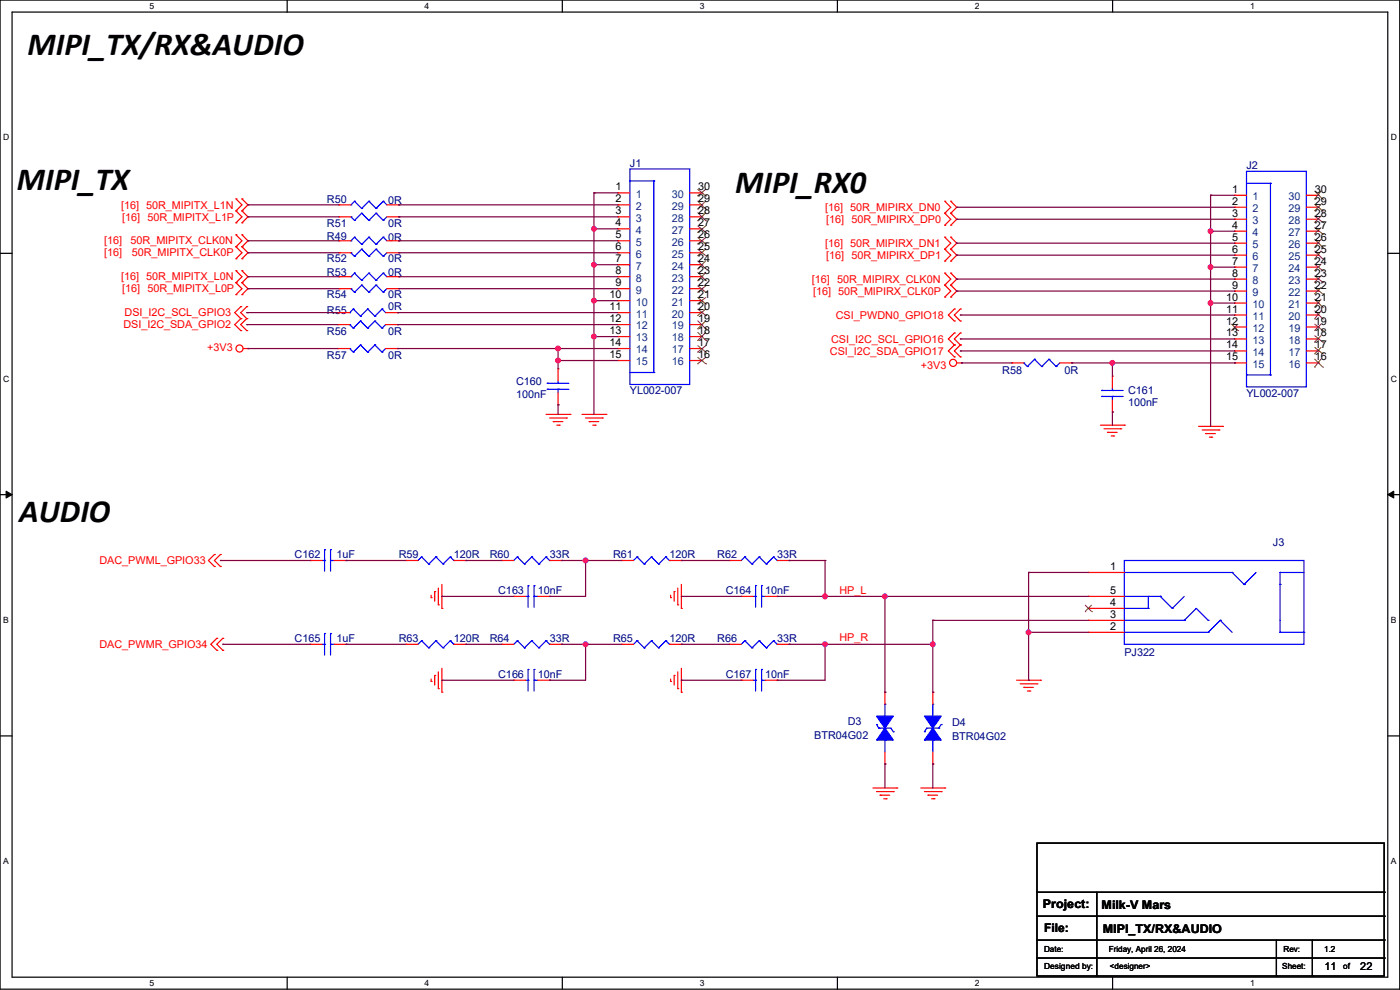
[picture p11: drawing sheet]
<svg xmlns="http://www.w3.org/2000/svg" width="297mm" height="210mm" viewBox="0 0 297 210" stroke-linecap="round" stroke-linejoin="round" font-family="sans-serif">
<path d="M0 0h296.9v209.8h-296.9zM2.6 2.6h291.8v204.7h-291.8z" fill="none" stroke="#000" stroke-width=".25"/>
<g fill="#fff">
<path d="M31.7 .3h1v2h-1z"/>
<path d="M31.7 207.5h1v2.1h-1z"/>
</g>
<path d="M60.9 0v2.6M60.9 207.3v2.5" fill="none" stroke="#000" stroke-width=".25"/>
<g fill="#fff">
<path d="M90.1 .3h1v2h-1z"/>
<path d="M90.1 207.5h1v2.1h-1z"/>
</g>
<path d="M119.3 0v2.6M119.3 207.3v2.5" fill="none" stroke="#000" stroke-width=".25"/>
<g fill="#fff">
<path d="M148.5 .3h1v2h-1z"/>
<path d="M148.5 207.5h1v2.1h-1z"/>
</g>
<path d="M177.7 0v2.6M177.7 207.3v2.5" fill="none" stroke="#000" stroke-width=".25"/>
<g fill="#fff">
<path d="M206.8 .3h1v2h-1z"/>
<path d="M206.8 207.5h1v2.1h-1z"/>
</g>
<path d="M236 0v2.6M236 207.3v2.5" fill="none" stroke="#000" stroke-width=".25"/>
<g fill="#fff">
<path d="M265.2 .3h1v2h-1z"/>
<path d="M265.2 207.5h1v2.1h-1z"/>
<path d="M.7 28.2h1.2v2h-1.2z"/>
<path d="M295 28.2h1.3v2h-1.3z"/>
<path d="M.7 79.3h1.2v2.1h-1.2z"/>
<path d="M295 79.3h1.3v2.1h-1.3z"/>
</g>
<path d="M0 53.7h2.6M294.4 53.7h2.5" fill="none" stroke="#000" stroke-width=".25"/>
<g fill="#fff">
<path d="M.7 130.5h1.2v2h-1.2z"/>
<path d="M295 130.5h1.2v2h-1.2z"/>
</g>
<path d="M0 104.9h2.6M294.4 104.9h2.5" fill="none" stroke="#000" stroke-width=".25"/>
<path d="M1.3 104.2l1.3 .7-1.3 .7zM294.4 104.9l1.3-.7v1.4z" fill="#000" stroke="#000" stroke-width=".21"/>
<g fill="#fff">
<path d="M.7 181.7h1.2v2h-1.2z"/>
<path d="M295 181.7h1.2v2h-1.2z"/>
</g>
<g fill="none" stroke="#000" stroke-width=".25">
<path d="M0 156.1h2.6M294.4 156.1h2.5M220 178.8h73.6v28.2h-73.6zM220 189.3h73.6M220 194.3h73.6M220 199.4h73.6M232.7 189.3v17.7M270.8 199.4v7.6M278.4 199.4v7.6M293.6 189.3h.1M293.6 194.3h.1M293.6 199.4h.1"/>
<path d="M220 203.2h73.6M232.7 207h.1M270.8 207h.1M278.4 207h.1M293.6 203.2h.1"/>
</g>
<g fill="none" stroke="#f00" stroke-width=".25">
<path d="M50.1 60h.1M50.1 57.4h.1M50.1 44.7h.1M50.1 42.2h.1M50.1 47.3h.1M50.1 52.3h.1M50.1 49.8h.1M50.1 54.9h.1M50.1 57.4l1.2 1.3-1.2 1.3M50.1 60l1.2 1.2-1.2 1.3M50.1 42.2l1.2 1.3-1.2 1.2M50.1 44.7l1.2 1.3-1.2 1.3"/>
<path d="M50.1 49.8l1.2 1.3-1.2 1.2M50.1 52.3l1.2 1.3-1.2 1.3M51.3 57.4h.1M51.3 60h.1M51.3 42.2h.1M51.3 44.7h.1M51.3 47.3h.1M51.3 49.8h.1M51.3 52.3h.1M51.3 54.9h.1M51.3 57.4l1.3 1.3-1.3 1.3M51.3 60l1.3 1.2-1.3 1.3"/>
<path d="M51.3 42.2l1.3 1.3-1.3 1.2M51.3 44.7l1.3 1.3-1.3 1.3M51.3 49.8l1.3 1.3-1.3 1.2M51.3 52.3l1.3 1.3-1.3 1.3M71.9 58.7h.1M71.9 43.5h.1M71.9 46h.1M71.9 53.6h.1M71.9 51.1h.1M71.9 58.7h2.5M71.9 43.5h2.5M71.9 46h2.5"/>
<path d="M71.9 53.6h2.5M71.9 51.1h2.5M82.1 58.7h2.5M82.1 43.5h2.5M82.1 46h2.5M82.1 53.6h2.5M82.1 51.1h2.5M84.6 58.7h.1M84.6 43.5h.1M84.6 46h.1M84.6 53.6h.1M84.6 51.1h.1"/>
<path d="M131.1 40.9h.1M131.1 43.5h.1M131.1 46h.1M131.1 48.5h.1M131.1 51.1h.1M131.1 53.6h.1M131.1 56.2h.1M131.1 58.7h.1M131.1 58.7h2.5M131.1 43.5h2.5M131.1 46h2.5M131.1 53.6h2.5"/>
<path d="M131.1 40.9h2.5M131.1 48.5h2.5M131.1 51.1h2.5M131.1 56.2h2.5M146.3 58.7h2.6M146.3 43.5h2.6M146.3 46h2.6M146.3 53.6h2.6M146.3 40.9h2.6M146.3 48.5h2.6M146.3 51.1h2.6M146.3 56.2h2.6"/>
<path d="M148.9 40.9h.1M148.9 43.5h.1M148.9 46h.1M148.9 48.5h.1M148.9 51.1h.1M148.9 53.6h.1M148.9 56.2h.1M148.9 58.7h.1M200.4 45.2h.1M200.4 42.7h.1M200.4 52.9h.1M200.4 50.3h.1"/>
<path d="M200.4 57.9h.1M200.4 47.8h.1M200.4 55.4h.1M200.4 42.7l1.3 1.3-1.3 1.2M200.4 50.3l1.3 1.3-1.3 1.3M200.4 57.9l1.3 1.3-1.3 1.3M200.4 45.2l1.3 1.3-1.3 1.3M200.4 52.9l1.3 1.2-1.3 1.3M201.7 42.7h.1M201.7 45.2h.1M201.7 50.3h.1M201.7 52.9h.1"/>
<path d="M201.7 57.9h.1M201.7 47.8h.1M201.7 55.4h.1M201.7 42.7l1.3 1.3-1.3 1.2M201.7 50.3l1.3 1.3-1.3 1.3M201.7 57.9l1.3 1.3-1.3 1.3M201.7 45.2l1.3 1.3-1.3 1.3M201.7 52.9l1.3 1.2-1.3 1.3M261.9 41.4h.1M261.9 44h.1M261.9 46.5h.1M261.9 49h.1"/>
<path d="M261.9 51.6h.1M261.9 54.1h.1M261.9 56.7h.1M261.9 59.2h.1M261.9 41.4h2.5M261.9 44h2.5M261.9 46.5h2.5M261.9 49h2.5M261.9 51.6h2.5M261.9 54.1h2.5M261.9 56.7h2.5M261.9 59.2h2.5"/>
<path d="M277.1 41.4h2.6M277.1 44h2.6M277.1 46.5h2.6M277.1 49h2.6M277.1 51.6h2.6M277.1 54.1h2.6M277.1 56.7h2.6M277.1 59.2h2.6M279.7 41.4h.1M279.7 44h.1M279.7 46.5h.1M279.7 49h.1"/>
<path d="M279.7 51.6h.1M279.7 54.1h.1M279.7 56.7h.1M279.7 59.2h.1M50.1 62.5h.1M51.1 67.6h.1M51.1 70.1h.1M51.1 65h.1M51.1 67.6l-1.3 1.3 1.3 1.2M51.1 65l-1.3 1.3 1.3 1.3M51.3 62.5h.1M51.6 73.9h1"/>
<path d="M52.3 67.6h.1M52.3 70.1h.1M52.3 65h.1M52.3 67.6l-1.2 1.3 1.2 1.2M52.3 65l-1.2 1.3 1.2 1.3M52.6 73.9h.1M71.6 68.9h.1M71.6 73.9h.1M71.6 66.3h.1M71.6 73.9h2.6M71.6 68.9h2.6M71.6 66.3h2.6"/>
<path d="M71.9 61.2h.1M71.9 61.2h2.5M81.8 73.9h2.5M81.8 68.9h2.5M81.8 66.3h2.5M82.1 61.2h2.5M84.3 68.9h.1M84.3 73.9h.1M84.3 66.3h.1M84.6 61.2h.1M118.4 78.3h.1M118.4 78.3v2.5"/>
<path d="M131.1 61.2h.1M131.1 63.8h.1M131.1 66.3h.1M131.1 68.9h.1M131.1 71.4h.1M131.1 73.9h.1M131.1 76.5h.1M131.1 73.9h2.5M131.1 61.2h2.5M131.1 68.9h2.5M131.1 63.8h2.5M131.1 66.3h2.5"/>
<path d="M131.1 71.4h2.5M131.1 76.5h2.5M146.3 73.9h2.6M146.3 61.2h2.6M146.3 68.9h2.6M146.3 63.8h2.6M146.3 66.3h2.6M146.3 71.4h2.6M146.3 76.5h2.6M148.9 61.2h.1M148.9 63.8h.1M148.9 66.3h.1"/>
<path d="M148.9 68.9h.1M148.9 71.4h.1M148.9 73.9h.1M148.9 76.5h.1M200.4 60.5h.1M200.4 63h.1M200.4 60.5l1.3 1.2-1.3 1.3M201.7 60.5h.1M201.7 63h.1M201.7 60.5l1.3 1.2-1.3 1.3M202.5 70.6h.1M202.5 73.2h.1"/>
<path d="M202.5 75.7h.1M202.5 65.6h.1M202.5 68.1h.1M202.5 70.6l-1.3 1.3 1.3 1.3M202.5 73.2l-1.3 1.2 1.3 1.3M202.5 65.6l-1.3 1.2 1.3 1.3M203 77h1M203.7 70.6h.1M203.7 73.2h.1M203.7 75.7h.1M203.7 65.6h.1M203.7 68.1h.1"/>
<path d="M203.7 70.6l-1.2 1.3 1.2 1.3M203.7 73.2l-1.2 1.2 1.2 1.3M203.7 65.6l-1.2 1.2 1.2 1.3M204 77h.1M214.7 77h.1M214.7 77h2.5M224.8 77h2.6M227.4 77h.1M236 79.8h.1M236 79.8v2.5M261.9 61.7h.1M261.9 64.3h.1"/>
<path d="M261.9 66.8h.1M261.9 69.4h.1M261.9 71.9h.1M261.9 74.4h.1M261.9 77h.1M261.9 77h2.5M261.9 61.7h2.5M261.9 64.3h2.5M261.9 66.8h2.5M261.9 69.4h2.5M261.9 71.9h2.5M261.9 74.4h2.5"/>
<path d="M277.1 77h2.6M277.1 61.7h2.6M277.1 64.3h2.6M277.1 66.8h2.6M277.1 69.4h2.6M277.1 71.9h2.6M277.1 74.4h2.6M279.7 61.7h.1M279.7 64.3h.1M279.7 66.8h.1M279.7 69.4h.1M279.7 71.9h.1"/>
<path d="M279.7 74.4h.1M279.7 77h.1M115.8 87.9h5.1M116.6 88.7h3.6M117.4 89.4h.1M117.4 89.4h2M118.1 90.2h.5M118.4 85.9h.1M118.4 83.3v2.6M118.6 90.2h.1M120.2 88.7h.1M120.9 87.9h.1"/>
<path d="M123.5 87.9h5M124.2 88.7h3.6M125 89.4h.1M125 89.4h2M125.8 90.2h.5M126.3 90.2h.1M127.8 88.7h.1M128.5 87.9h.1M233.4 90.2h5.1M234.2 91h3.6M235 91.7h.1M235 91.7h2"/>
<path d="M235.7 92.5h.5M236 87.4h.1M236 84.9v2.5M236.2 92.5h.1M237.8 91h.1M238.5 90.2h.1M254.3 90.4h5.1M255 91.2h3.6M255.8 92h.1M255.8 92h2M256.6 92.7h.5M257.1 92.7h.1"/>
<path d="M258.6 91.2h.1M259.4 90.4h.1M45.5 117.6h.1M45.5 117.6l-1.3 1.3 1.3 1.3M46.8 117.6h.1M46.8 117.6l-1.3 1.3 1.3 1.3M65.8 118.9h.1M65.8 118.9h2.5M70.9 118.9h2.5M73.4 118.9h.1M86.1 118.9h.1M86.1 118.9h2.6"/>
<path d="M96.3 118.9h2.5M98.8 118.9h.1M106.4 118.9h.1M106.4 118.9h2.6M116.6 118.9h2.5M119.1 118.9h.1M131.8 118.9h.1M131.8 118.9h2.6M142 118.9h2.5M144.5 118.9h.1M154.7 118.9h.1M154.7 118.9h2.5"/>
<path d="M164.9 118.9h2.5M167.4 118.9h.1M45.5 120.2h.1M46 135.4h.1M46 137.9h.1M46 135.4l-1.3 1.3 1.3 1.2M46.8 120.2h.1M47.3 135.4h.1M47.3 137.9h.1M47.3 135.4l-1.3 1.3 1.3 1.2M65.8 136.7h.1M65.8 136.7h2.5"/>
<path d="M70.9 136.7h2.5M73.4 136.7h.1M86.1 136.7h.1M86.1 136.7h2.6M91.5 126.8h.1M91.5 126.3v.5M92.2 125.5h.1M92.2 125.5v2M93 128.3h.1M93 124.7v3.6M93.7 129.1h.1M93.7 124v5.1"/>
<path d="M96.3 136.7h2.5M98.8 136.7h.1M106.4 136.7h.1M106.4 136.7h2.6M109 126.5h.1M109 126.5h2.5M114.1 126.5h2.5M116.6 126.5h.1M116.6 136.7h2.5M119.1 136.7h.1M131.8 136.7h.1M131.8 136.7h2.6"/>
<path d="M142 136.7h2.5M142.3 126.8h.1M142.3 126.3v.5M143 125.5h.1M143 125.5v2M143.8 128.3h.1M143.8 124.7v3.6M144.5 129.1h.1M144.5 136.7h.1M144.5 124v5.1M154.7 136.7h.1M154.7 136.7h2.5"/>
<path d="M157.2 126.5h.1M157.2 126.5h2.6M162.3 126.5h2.6M164.9 126.5h.1M164.9 136.7h2.5M167.4 136.7h.1M230.9 121.4h.1M230.9 126.5h.1M230.9 129.1h.1M230.9 131.6h.1M230.9 134.1h.1M230.9 126.5h7.6"/>
<path d="M230.9 121.4h7.6M230.9 129.1h7.6M230.9 131.6h7.6M230.9 134.1h7.6M91.5 144.5h.1M91.5 144v.5M92.2 143.3h.1M92.2 143.3v2M93 146.1h.1M93 142.5v3.6M93.7 146.8h.1M93.7 141.8v5"/>
<path d="M109 144.3h.1M109 144.3h2.5M114.1 144.3h2.5M116.6 144.3h.1M142.3 144.5h.1M142.3 144v.5M143 143.3h.1M143 143.3v2M143.8 146.1h.1M143.8 142.5v3.6M144.5 146.8h.1M144.5 141.8v5"/>
<path d="M157.2 144.3h.1M157.2 144.3h2.6M162.3 144.3h2.6M164.9 144.3h.1M187.7 146.8h.1M187.7 146.8v2.6M187.7 159.5v2.6M197.9 146.8h.1M197.9 146.8v2.6M197.9 159.5v2.6M215.7 144.3h5M216.4 145.1h3.6"/>
<path d="M217.2 145.8h.1M217.2 145.8h2M218 146.6h.5M218.5 146.6h.1M220 145.1h.1M220.7 144.3h.1M185.2 167.2h5.1M185.9 167.9h3.6M186.7 168.7h.1M186.7 168.7h2M187.5 169.4h.5M187.7 162.1h.1"/>
<path d="M188 169.4h.1M189.5 167.9h.1M190.3 167.2h.1M195.3 167.2h5.1M196.1 167.9h3.6M196.9 168.7h.1M196.9 168.7h2M197.6 169.4h.5M197.9 162.1h.1M198.1 169.4h.1M199.7 167.9h.1M200.4 167.2h.1"/>
<circle cx="50.8" cy="73.9" r=".75"/>
<circle cx="202.2" cy="77" r=".75"/>
</g>
<g fill="none" stroke="#00f" stroke-width=".25">
<path d="M133.6 35.8h12.7v45.8h-12.7zM133.6 38.4h5.1M138.7 38.4h.1M138.7 38.4v40.6M264.4 36.3h12.7v45.8h-12.7zM264.4 38.9h5.1M269.5 38.9h.1M269.5 38.9v40.6M74.4 58.7h.1M74.4 43.5h.1M74.4 46h.1M74.4 53.6h.1"/>
<path d="M74.4 51.1h.1M74.4 46l.8 .8M74.4 53.6l.8 .8M75.2 57.9h.1M75.2 42.7h.1M75.2 46.8h.1M75.2 54.4h.1M75.2 50.3h.1M75.2 50.3l1.5 1.5M75.2 57.9l1.5 1.6M75.2 57.9l-.8 .8M75.2 42.7l1.5 1.5"/>
<path d="M75.2 42.7l-.8 .8M75.2 50.3l-.8 .8M76.7 59.5h.1M76.7 44.2h.1M76.7 45.2h.1M76.7 52.9h.1M76.7 51.8h.1M76.7 45.2l1.6 1.6M76.7 45.2l-1.5 1.6M76.7 52.9l1.6 1.5M76.7 52.9l-1.5 1.5M78.3 57.9h.1"/>
<path d="M78.3 42.7h.1M78.3 46.8h.1M78.3 54.4h.1M78.3 50.3h.1M78.3 50.3l1.5 1.5M78.3 57.9l1.5 1.6M78.3 57.9l-1.6 1.6M78.3 42.7l1.5 1.5M78.3 42.7l-1.6 1.5M78.3 50.3l-1.6 1.5M79.8 59.5h.1M79.8 44.2h.1"/>
<path d="M79.8 45.2h.1M79.8 52.9h.1M79.8 51.8h.1M79.8 45.2l1.5 1.6M79.8 45.2l-1.5 1.6M79.8 52.9l1.5 1.5M79.8 52.9l-1.5 1.5M81.3 57.9h.1M81.3 42.7h.1M81.3 46.8h.1M81.3 54.4h.1M81.3 50.3h.1"/>
<path d="M81.3 57.9l.8 .8M81.3 57.9l-1.5 1.6M81.3 42.7l.8 .8M81.3 42.7l-1.5 1.5M81.3 50.3l.8 .8M81.3 50.3l-1.5 1.5M82.1 46l-.8 .8M82.1 53.6l-.8 .8M74.2 68.9h.1M74.2 73.9h.1M74.2 66.3h.1M74.2 68.9l.8 .7"/>
<path d="M74.2 73.9l.8 .8M74.4 61.2h.1M74.4 61.2l.8 .8M75 69.6h.1M75 74.7h.1M75 65.6h.1M75 65.6l1.5 1.5M75 65.6l-.8 .7M75.2 62h.1M76.5 68.1h.1M76.5 73.2h.1M76.5 67.1h.1"/>
<path d="M76.5 68.1l1.5 1.5M76.5 68.1l-1.5 1.5M76.5 73.2l1.5 1.5M76.5 73.2l-1.5 1.5M76.7 60.5h.1M76.7 60.5l1.6 1.5M76.7 60.5l-1.5 1.5M78 69.6h.1M78 74.7h.1M78 65.6h.1M78 65.6l1.5 1.5M78 65.6l-1.5 1.5"/>
<path d="M78.3 62h.1M79.5 68.1h.1M79.5 73.2h.1M79.5 67.1h.1M79.5 68.1l1.5 1.5M79.5 68.1l-1.5 1.5M79.5 73.2l1.5 1.5M79.5 73.2l-1.5 1.5M79.8 60.5h.1M79.8 60.5l1.5 1.5M79.8 60.5l-1.5 1.5M81 69.6h.1"/>
<path d="M81 74.7h.1M81 65.6h.1M81 65.6l.8 .7M81 65.6l-1.5 1.5M81.3 62h.1M81.8 68.9l-.8 .7M81.8 73.9l-.8 .8M82.1 61.2l-.8 .8M133.6 79h.1M133.6 79h5.1M138.7 79h.1M217.2 77h.1"/>
<path d="M217.2 77l.8 .7M218 77.7h.1M219.5 76.2h.1M219.5 76.2l1.5 1.5M219.5 76.2l-1.5 1.5M221 77.7h.1M222.5 76.2h.1M222.5 76.2l1.5 1.5M222.5 76.2l-1.5 1.5M224 77.7h.1M224.8 77l-.8 .7M264.4 79.5h.1"/>
<path d="M264.4 79.5h5.1M269.5 79.5h.1M116.1 81.3h.1M116.1 82.6h.1M116.1 81.3h4.6M116.1 82.6h4.6M118.4 82.6h.1M118.4 81.3h.1M118.4 80.8v.5M118.4 82.6v.7M233.7 82.8h.1M233.7 84.1h.1"/>
<path d="M233.7 82.8h4.6M233.7 84.1h4.6M236 84.1h.1M236 82.8h.1M236 82.3v.5M236 84.1v.8M68.3 118.9h.6M68.9 116.6h.1M68.9 118.9h.1M68.9 116.6v4.6M70.1 118.9h.1M70.1 116.6h.1"/>
<path d="M70.1 116.6v4.6M70.1 118.9h.8M89.4 118.1h.1M89.4 118.1l-.7 .8M89.4 118.1l1.6 1.6M91 119.7h.1M92.5 118.1h.1M92.5 118.1l-1.5 1.6M92.5 118.1l1.5 1.6M94 119.7h.1M95.5 118.1h.1M95.5 118.1l-1.5 1.6"/>
<path d="M95.5 118.1l.8 .8M96.3 118.9h.1M109.7 118.1h.1M109.7 118.1l-.7 .8M109.7 118.1l1.6 1.6M111.3 119.7h.1M112.8 118.1h.1M112.8 118.1l-1.5 1.6M112.8 118.1l1.5 1.6M114.3 119.7h.1M115.8 118.1h.1M115.8 118.1l-1.5 1.6"/>
<path d="M115.8 118.1l.8 .8M116.6 118.9h.1M135.1 118.1h.1M135.1 118.1l-.7 .8M135.1 118.1l1.6 1.6M136.7 119.7h.1M138.2 118.1h.1M138.2 118.1l-1.5 1.6M138.2 118.1l1.5 1.6M139.7 119.7h.1M141.2 118.1h.1M141.2 118.1l-1.5 1.6"/>
<path d="M141.2 118.1l.8 .8M142 118.9h.1M158 118.1h.1M158 118.1l-.8 .8M158 118.1l1.5 1.6M159.5 119.7h.1M161.1 118.1h.1M161.1 118.1l-1.6 1.6M161.1 118.1l1.5 1.6M162.6 119.7h.1M164.1 118.1h.1M164.1 118.1l-1.5 1.6"/>
<path d="M164.1 118.1l.8 .8M164.9 118.9h.1M238.5 118.9h38.1v17.8h-38.1zM68.3 136.7h.6M68.9 134.4h.1M68.9 136.7h.1M68.9 134.4v4.6M70.1 136.7h.1M70.1 134.4h.1M70.1 136.7h.8M70.1 134.4v4.6M89.4 135.9h.1"/>
<path d="M89.4 135.9l-.7 .8M89.4 135.9l1.6 1.5M91 137.4h.1M92.5 135.9h.1M92.5 135.9l-1.5 1.5M92.5 135.9l1.5 1.5M94 137.4h.1M95.5 135.9h.1M95.5 135.9l-1.5 1.5M95.5 135.9l.8 .8M96.3 136.7h.1M109.7 135.9h.1"/>
<path d="M109.7 135.9l-.7 .8M109.7 135.9l1.6 1.5M111.3 137.4h.1M111.5 126.5h.5M112 124.2h.1M112 126.5h.1M112 124.2v4.6M112.8 135.9h.1M112.8 135.9l-1.5 1.5M112.8 135.9l1.5 1.5M113.3 126.5h.1M113.3 124.2h.1"/>
<path d="M113.3 126.5h.8M113.3 124.2v4.6M114.3 137.4h.1M115.8 135.9h.1M115.8 135.9l-1.5 1.5M115.8 135.9l.8 .8M116.6 136.7h.1M135.1 135.9h.1M135.1 135.9l-.7 .8M135.1 135.9l1.6 1.5M136.7 137.4h.1M138.2 135.9h.1"/>
<path d="M138.2 135.9l-1.5 1.5M138.2 135.9l1.5 1.5M139.7 137.4h.1M141.2 135.9h.1M141.2 135.9l-1.5 1.5M141.2 135.9l.8 .8M142 136.7h.1M158 135.9h.1M158 135.9l-.8 .8M158 135.9l1.5 1.5M159.5 137.4h.1M159.8 126.5h.5"/>
<path d="M160.3 124.2h.1M160.3 126.5h.1M160.3 124.2v4.6M161.1 135.9h.1M161.1 135.9l-1.6 1.5M161.1 135.9l1.5 1.5M161.6 126.5h.1M161.6 124.2h.1M161.6 126.5h.7M161.6 124.2v4.6M162.6 137.4h.1M164.1 135.9h.1"/>
<path d="M164.1 135.9l-1.5 1.5M164.1 135.9l.8 .8M164.9 136.7h.1M238.5 126.5h7.6M238.5 129.1h5.1M238.5 121.4h22.9M238.5 134.1h17.8M238.5 131.6h12.7M243.6 129.1h.1M243.6 126.5h.1M243.6 126.5v2.6M246.1 126.5h.1"/>
<path d="M246.1 126.5l2.6 2.6M248.7 129.1h.1M251.2 131.6h.1M251.2 131.6l2.6-2.5 2.5 2.5M251.2 126.5l-2.5 2.6M256.3 131.6h.1M256.3 134.1h.1M258.8 131.6h.1M258.8 131.6l2.6 2.5M258.8 131.6l-2.5 2.5M261.4 121.4h.1M261.4 121.4l2.5 2.6"/>
<path d="M263.9 124h.1M266.5 121.4l-2.6 2.6M271.5 121.4h.1M271.5 124h.1M271.5 134.1h.1M271.5 121.4h5.1M271.5 121.4v12.7M271.5 134.1h5.1M276.6 134.1h.1M111.5 144.3h.5M112 142h.1M112 144.3h.1"/>
<path d="M112 142v4.6M113.3 144.3h.1M113.3 142h.1M113.3 144.3h.8M113.3 142v4.6M159.8 144.3h.5M160.3 142h.1M160.3 144.3h.1M160.3 142v4.6M161.6 144.3h.1M161.6 142h.1M161.6 142v4.6"/>
<path d="M161.6 144.3h.7M185.9 153.7h.1M185.9 153.7l.6 .8M186.5 154.5h.1M186.5 154.5h2.5l.5 .7M187.7 157h.1M187.7 149.4h.1M187.7 149.4v2.5M187.7 157v2.5M189.5 155.2h.1M196.1 155.2h.1M197.9 157h.1"/>
<path d="M197.9 149.4h.1M197.9 149.4v2.5M197.9 157v2.5M199.2 154.5h.1M199.2 154.5h-2.6l-.5 .7M199.7 153.7h.1M199.7 153.7l-.5 .8"/>
</g>
<g fill="none" stroke="#804000" stroke-width=".21">
<path d="M148 41.5h.1M148 44.4h.1M148 46.8h.1M148 49.3h.1M148 51.8h.1M148 54.2h.1M148 57.1h.1M148 59.5h.1M148 40.1l1.8 1.4M148 42.6l1.8 1.8M148 45.1l1.8 1.7M148 47.9l1.8 1.4"/>
<path d="M148 50.4l1.8 1.4M148 52.8l1.8 1.4M148 55.3l1.8 1.8M148 57.8l1.8 1.7M149.8 41.5h.1M149.8 44.4h.1M149.8 46.8h.1M149.8 49.3h.1M149.8 51.8h.1M149.8 54.2h.1M149.8 57.1h.1M149.8 59.5h.1"/>
<path d="M149.8 40.1l-1.8 1.4M149.8 42.6l-1.8 1.8M149.8 45.1l-1.8 1.7M149.8 47.9l-1.8 1.4M149.8 50.4l-1.8 1.4M149.8 52.8l-1.8 1.4M149.8 55.3l-1.8 1.8M149.8 57.8l-1.8 1.7M278.9 42.3h.1M278.9 44.7h.1M278.9 47.2h.1M278.9 49.7h.1"/>
<path d="M278.9 52.5h.1M278.9 55h.1M278.9 57.4h.1M278.9 59.9h.1M278.9 40.5l1.7 1.8M278.9 43.3l1.7 1.4M278.9 45.8l1.7 1.4M278.9 48.3l1.7 1.4M278.9 50.7l1.7 1.8M278.9 53.2l1.7 1.8M278.9 56l1.7 1.4M278.9 58.5l1.7 1.4"/>
<path d="M280.3 40.5l-1.4 1.8M280.3 43.3l-1.4 1.4M280.3 45.8l-1.4 1.4M280.3 48.3l-1.4 1.4M280.3 50.7l-1.4 1.8M280.3 53.2l-1.4 1.8M280.3 56l-1.4 1.4M280.3 58.5l-1.4 1.4M280.6 42.3h.1M280.6 44.7h.1M280.6 47.2h.1M280.6 49.7h.1"/>
<path d="M280.6 52.5h.1M280.6 55h.1M280.6 57.4h.1M280.6 59.9h.1M148 62h.1M148 64.5h.1M148 66.9h.1M148 69.8h.1M148 72.2h.1M148 74.7h.1M148 77.2h.1M148 60.6l1.8 1.4"/>
<path d="M148 63.1l1.8 1.4M148 65.5l1.8 1.4M148 68l1.8 1.8M148 70.5l1.8 1.7M148 73.3l1.8 1.4M148 75.8l1.8 1.4M149.8 62h.1M149.8 64.5h.1M149.8 66.9h.1M149.8 69.8h.1M149.8 72.2h.1M149.8 74.7h.1"/>
<path d="M149.8 77.2h.1M149.8 60.6l-1.8 1.4M149.8 63.1l-1.8 1.4M149.8 65.5l-1.8 1.4M149.8 68l-1.8 1.8M149.8 70.5l-1.8 1.7M149.8 73.3l-1.8 1.4M149.8 75.8l-1.8 1.4M261.2 70.1h.1M261.2 68.7l1.4 1.4M262.6 70.1h.1M262.6 68.7l-1.4 1.4"/>
<path d="M278.9 62.4h.1M278.9 65.2h.1M278.9 67.7h.1M278.9 70.1h.1M278.9 72.6h.1M278.9 75.1h.1M278.9 77.9h.1M278.9 61l1.7 1.4M278.9 63.4l1.7 1.8M278.9 65.9l1.7 1.8M278.9 68.7l1.7 1.4M278.9 71.2l1.7 1.4"/>
<path d="M278.9 73.7l1.7 1.4M278.9 76.1l1.7 1.8M280.3 61l-1.4 1.4M280.3 63.4l-1.4 1.8M280.3 65.9l-1.4 1.8M280.3 68.7l-1.4 1.4M280.3 71.2l-1.4 1.4M280.3 73.7l-1.4 1.4M280.3 76.1l-1.4 1.8M280.6 62.4h.1M280.6 65.2h.1M280.6 67.7h.1"/>
<path d="M280.6 70.1h.1M280.6 72.6h.1M280.6 75.1h.1M280.6 77.9h.1M230.2 129.7h.1M230.2 128.3l1.4 1.4M231.6 129.7h.1M231.6 128.3l-1.4 1.4"/>
</g>
<g fill="#00f" stroke="#00f" stroke-width=".25">
<path d="M187.7 154.5l1.8 2.5h-3.6z" fill-rule="evenodd"/>
<path d="M185.9 151.9h3.6l-1.8 2.6z" fill-rule="evenodd"/>
<path d="M197.9 154.5l1.8 2.5h-3.6z" fill-rule="evenodd"/>
<path d="M196.1 151.9h3.6l-1.8 2.6z" fill-rule="evenodd"/>
</g>
<g fill="none" stroke="#800040" stroke-width=".25">
<path d="M52.6 58.7h.1M52.6 43.5h.1M52.6 46h.1M52.6 51.1h.1M52.6 53.6h.1M52.6 43.5h19.3M52.6 46h19.3M52.6 51.1h19.3M52.6 53.6h19.3M52.6 58.7h19.3M84.6 43.5h.1M84.6 46h.1"/>
<path d="M84.6 51.1h.1M84.6 53.6h.1M84.6 58.7h.1M84.6 43.5h46.5M84.6 46h46.5M84.6 51.1h46.5M84.6 53.6h46.5M84.6 58.7h46.5M126 40.9h.1M126 48.5h.1M126 56.2h.1M126 40.9h5.1"/>
<path d="M126 40.9v47M126 48.5h5.1M126 56.2h5.1M203 44h.1M203 46.5h.1M203 51.6h.1M203 54.1h.1M203 59.2h.1M203 44h58.9M203 46.5h58.9M203 51.6h58.9M203 54.1h58.9"/>
<path d="M203 59.2h58.9M256.8 41.4h.1M256.8 49h.1M256.8 56.7h.1M256.8 41.4h5.1M256.8 41.4v49M256.8 49h5.1M256.8 56.7h5.1M52.3 68.9h.1M52.3 66.3h.1M52.3 66.3h19.3M52.3 68.9h19.3"/>
<path d="M52.6 73.9h.1M52.6 61.2h.1M52.6 61.2h19.3M52.6 73.9h19M84.3 66.3h.1M84.3 68.9h.1M84.3 73.9h.1M84.3 66.3h46.8M84.3 73.9h46.8M84.3 68.9h46.8M84.6 61.2h.1M84.6 61.2h46.5"/>
<path d="M118.4 76.5h.1M118.4 73.9h.1M118.4 76.5h12.7M118.4 73.9v4.4M126 63.8h.1M126 71.4h.1M126 63.8h5.1M126 71.4h5.1M203 61.7h.1M203 61.7h58.9M203.7 66.8h.1M203.7 71.9h.1"/>
<path d="M203.7 74.4h.1M203.7 66.8h58.2M203.7 71.9h58.2M203.7 74.4h58.2M204 77h.1M204 77h10.7M227.4 77h.1M227.4 77h34.5M236 77h.1M236 77v2.8M256.8 64.3h.1M256.8 64.3h5.1"/>
<path d="M261.9 77h.1M118.4 85.9h.1M118.4 85.9v2M236 87.4h.1M236 87.4v2.8M46.8 118.9h.1M46.8 118.9h19M73.4 118.9h.1M73.4 118.9h12.7M98.8 118.9h.1M98.8 118.9h7.6M119.1 118.9h.1"/>
<path d="M119.1 118.9h12.7M124.2 118.9h.1M124.2 118.9v7.6h-7.6M144.5 118.9h.1M144.5 118.9h10.2M167.4 118.9h.1M167.4 118.9h7.6M175 118.9h.1M175 118.9v7.6M47.3 136.7h.1M47.3 136.7h18.5M73.4 136.7h.1"/>
<path d="M73.4 136.7h12.7M93.7 126.5h.1M93.7 126.5h15.3M98.8 136.7h.1M98.8 136.7h7.6M116.6 126.5h.1M119.1 136.7h.1M119.1 136.7h12.7M124.2 136.7h.1M124.2 136.7v7.6h-7.6M144.5 136.7h.1M144.5 126.5h.1"/>
<path d="M144.5 136.7h10.2M144.5 126.5h12.7M164.9 126.5h.1M164.9 126.5h66M167.4 136.7h.1M167.4 136.7h30.5M175 136.7h.1M175 126.5h.1M175 136.7v7.6h-10.1M187.7 126.5h.1M187.7 126.5v20.3M197.9 131.6h.1"/>
<path d="M197.9 131.6v15.2M197.9 131.6h33M218.2 134.1h.1M218.2 121.4h.1M218.2 134.1h12.7M218.2 121.4v22.9M218.2 121.4h12.7M93.7 144.3h.1M93.7 144.3h15.3M116.6 144.3h.1M144.5 144.3h.1M144.5 144.3h12.7"/>
<path d="M164.9 144.3h.1M187.7 146.8h.1M197.9 146.8h.1M218.2 144.3h.1M187.7 162.1h.1M187.7 162.1v5.1M197.9 162.1h.1M197.9 162.1v5.1"/>
</g>
<g fill="#f0f" stroke="#f0f" stroke-width=".25">
<circle cx="126" cy="56.1" r=".5"/>
<circle cx="126" cy="48.5" r=".5"/>
<circle cx="126" cy="63.8" r=".5"/>
<circle cx="118.4" cy="76.5" r=".5"/>
<circle cx="126" cy="71.4" r=".5"/>
<circle cx="124.2" cy="136.7" r=".5"/>
<circle cx="124.2" cy="118.9" r=".5"/>
<circle cx="197.9" cy="136.7" r=".5"/>
<circle cx="175" cy="136.7" r=".5"/>
<circle cx="175" cy="126.5" r=".5"/>
<circle cx="187.7" cy="126.5" r=".5"/>
<circle cx="218.2" cy="134.1" r=".5"/>
<circle cx="236" cy="77" r=".5"/>
<circle cx="256.8" cy="56.7" r=".5"/>
<circle cx="256.8" cy="49" r=".5"/>
<circle cx="256.8" cy="64.3" r=".5"/>
<circle cx="118.4" cy="73.9" r=".5"/>
</g>
<g font-size="6.9">
<text x="5.9" y="11.6">MIPI_TX/RX&amp;AUDIO</text>
<text x="3.6" y="40.3">MIPI_TX</text>
<text x="156" y="40.8">MIPI_RX0</text>
<text x="4.1" y="110.7">AUDIO</text>
</g>
<g font-size="2.5">
<text x="221.2" y="192.6">Project:</text>
<text x="221.5" y="197.7">File:</text>
<text x="233.7" y="192.9">Milk-V Mars</text>
<text x="233.9" y="198">MIPI_TX/RX&amp;AUDIO</text>
</g>
<g font-size="2.3" fill="#000080">
<text x="133.6" y="35.3">J1</text>
<text x="264.5" y="35.9">J2</text>
<text x="69.4" y="43">R50</text>
<text x="82.3" y="43.2">0R</text>
<text x="69.4" y="48">R51</text>
<text x="69.4" y="50.8">R49</text>
<text x="82.3" y="48">0R</text>
<text x="82.3" y="51.1">0R</text>
<text x="69.4" y="58.5">R53</text>
<text x="69.4" y="55.7">R52</text>
<text x="82.3" y="58.5">0R</text>
<text x="82.3" y="55.7">0R</text>
<text x="69.4" y="63.3">R54</text>
<text x="82.3" y="63.3">0R</text>
<text x="82.3" y="65.8">0R</text>
<text x="69.4" y="71.2">R56</text>
<text x="69.4" y="66.6">R55</text>
<text x="82.3" y="71.2">0R</text>
<text x="69.4" y="76.2">R57</text>
<text x="82.3" y="76.2">0R</text>
<text x="109.5" y="81.6">C160</text>
<text x="133.6" y="83.6">YL002-007</text>
<text x="212.6" y="79.3">R58</text>
<text x="225.8" y="79.3">0R</text>
<text x="239.3" y="83.6">C161</text>
<text x="109.5" y="84.4">100nF</text>
<text x="239.3" y="86.1">100nF</text>
<text x="264.5" y="84.1">YL002-007</text>
<text x="62.5" y="118.4">C162</text>
<text x="71.4" y="118.4">1uF</text>
<text x="84.6" y="118.4">R59</text>
<text x="96.3" y="118.4">120R</text>
<text x="103.9" y="118.4">R60</text>
<text x="116.6" y="118.4">33R</text>
<text x="130.1" y="118.4">R61</text>
<text x="142" y="118.4">120R</text>
<text x="152.2" y="118.4">R62</text>
<text x="164.9" y="118.4">33R</text>
<text x="270" y="115.9">J3</text>
<text x="105.7" y="126">C163</text>
<text x="114.1" y="126">10nF</text>
<text x="154" y="126">C164</text>
<text x="162.3" y="126">10nF</text>
<text x="62.5" y="136.2">C165</text>
<text x="71.4" y="136.2">1uF</text>
<text x="84.6" y="136.2">R63</text>
<text x="96.3" y="136.2">120R</text>
<text x="103.9" y="136.2">R64</text>
<text x="116.6" y="136.2">33R</text>
<text x="130.1" y="136.2">R65</text>
<text x="142" y="136.2">120R</text>
<text x="152.2" y="136.2">R66</text>
<text x="164.9" y="136.2">33R</text>
<text x="105.7" y="143.8">C166</text>
<text x="114.1" y="143.8">10nF</text>
<text x="154" y="143.8">C167</text>
<text x="162.3" y="143.8">10nF</text>
<text x="238.5" y="139.2">PJ322</text>
<text x="179.9" y="153.7">D3</text>
<text x="202" y="154">D4</text>
<text x="172.8" y="156.8">BTR04G02</text>
<text x="202" y="157">BTR04G02</text>
</g>
<g font-size="2.3">
<text x="130.6" y="40.4">1</text>
<text x="148.1" y="40.4">30</text>
<text x="261.4" y="40.9">1</text>
<text x="278.9" y="40.9">30</text>
<text x="130.6" y="42.9">2</text>
<text x="130.6" y="45.5">3</text>
<text x="148.1" y="42.9">29</text>
<text x="148.1" y="45.5">28</text>
<text x="261.4" y="43.4">2</text>
<text x="261.4" y="46">3</text>
<text x="278.9" y="43.4">29</text>
<text x="278.9" y="46">28</text>
<text x="130.6" y="48">4</text>
<text x="130.6" y="50.5">5</text>
<text x="130.6" y="53.1">6</text>
<text x="148.1" y="48">27</text>
<text x="148.1" y="50.5">26</text>
<text x="148.1" y="53.1">25</text>
<text x="261.4" y="48.5">4</text>
<text x="261.4" y="51.1">5</text>
<text x="261.4" y="53.6">6</text>
<text x="278.9" y="48.5">27</text>
<text x="278.9" y="51.1">26</text>
<text x="278.9" y="53.6">25</text>
<text x="130.6" y="55.6">7</text>
<text x="130.6" y="58.2">8</text>
<text x="148.1" y="55.6">24</text>
<text x="148.1" y="58.2">23</text>
<text x="261.4" y="56.1">7</text>
<text x="261.4" y="58.7">8</text>
<text x="278.9" y="56.1">24</text>
<text x="278.9" y="58.7">23</text>
<text x="129.3" y="63.2">10</text>
<text x="129.3" y="65.8">11</text>
<text x="130.6" y="60.7">9</text>
<text x="148.1" y="60.7">22</text>
<text x="148.1" y="63.2">21</text>
<text x="148.1" y="65.8">20</text>
<text x="260.1" y="63.8">10</text>
<text x="261.4" y="61.2">9</text>
<text x="278.9" y="61.2">22</text>
<text x="278.9" y="63.8">21</text>
<text x="129.3" y="68.3">12</text>
<text x="129.3" y="70.9">13</text>
<text x="148.1" y="68.3">19</text>
<text x="148.1" y="70.9">18</text>
<text x="260.1" y="66.3">11</text>
<text x="260.1" y="68.8">12</text>
<text x="260.1" y="71.4">13</text>
<text x="278.9" y="66.3">20</text>
<text x="278.9" y="68.8">19</text>
<text x="278.9" y="71.4">18</text>
<text x="129.3" y="73.4">14</text>
<text x="129.3" y="75.9">15</text>
<text x="148.1" y="73.4">17</text>
<text x="148.1" y="75.9">16</text>
<text x="260.1" y="73.9">14</text>
<text x="260.1" y="76.5">15</text>
<text x="278.9" y="73.9">17</text>
<text x="278.9" y="76.5">16</text>
<text x="235.5" y="120.9">1</text>
<text x="235.5" y="126">5</text>
<text x="235.5" y="128.5">4</text>
<text x="235.5" y="131.1">3</text>
<text x="235.5" y="133.6">2</text>
<text x="281" y="205.8">11</text>
<text x="288.6" y="205.8">22</text>
</g>
<g font-size="2.3" fill="#004080">
<text x="134.9" y="42">1</text>
<text x="142.5" y="42">30</text>
<text x="134.9" y="44.5">2</text>
<text x="134.9" y="47">3</text>
<text x="142.5" y="44.5">29</text>
<text x="142.5" y="47">28</text>
<text x="265.7" y="42.5">1</text>
<text x="265.7" y="45">2</text>
<text x="265.7" y="47.5">3</text>
<text x="273.3" y="42.5">30</text>
<text x="273.3" y="45">29</text>
<text x="273.3" y="47.5">28</text>
<text x="134.9" y="49.6">4</text>
<text x="134.9" y="52.1">5</text>
<text x="142.5" y="49.6">27</text>
<text x="142.5" y="52.1">26</text>
<text x="265.7" y="50.1">4</text>
<text x="265.7" y="52.6">5</text>
<text x="273.3" y="50.1">27</text>
<text x="273.3" y="52.6">26</text>
<text x="134.9" y="54.7">6</text>
<text x="134.9" y="57.2">7</text>
<text x="134.9" y="59.7">8</text>
<text x="142.5" y="54.7">25</text>
<text x="142.5" y="57.2">24</text>
<text x="142.5" y="59.7">23</text>
<text x="265.7" y="55.2">6</text>
<text x="265.7" y="57.7">7</text>
<text x="273.3" y="55.2">25</text>
<text x="273.3" y="57.7">24</text>
<text x="134.9" y="62.3">9</text>
<text x="134.9" y="64.8">10</text>
<text x="142.5" y="62.3">22</text>
<text x="142.5" y="64.8">21</text>
<text x="265.7" y="60.2">8</text>
<text x="265.7" y="62.8">9</text>
<text x="265.7" y="65.3">10</text>
<text x="273.3" y="60.2">23</text>
<text x="273.3" y="62.8">22</text>
<text x="273.3" y="65.3">21</text>
<text x="134.9" y="67.4">11</text>
<text x="134.9" y="69.9">12</text>
<text x="142.5" y="67.4">20</text>
<text x="142.5" y="69.9">19</text>
<text x="265.7" y="67.9">11</text>
<text x="265.7" y="70.4">12</text>
<text x="273.3" y="67.9">20</text>
<text x="273.3" y="70.4">19</text>
<text x="134.9" y="72.4">13</text>
<text x="134.9" y="75">14</text>
<text x="134.9" y="77.5">15</text>
<text x="142.5" y="72.4">18</text>
<text x="142.5" y="75">17</text>
<text x="142.5" y="77.5">16</text>
<text x="265.7" y="72.9">13</text>
<text x="265.7" y="75.5">14</text>
<text x="273.3" y="72.9">18</text>
<text x="273.3" y="75.5">17</text>
<text x="265.7" y="78">15</text>
<text x="273.3" y="78">16</text>
</g>
<g font-size="2.3" fill="#f00">
<text x="25.7" y="44.2">[16] 50R_MIPITX_L1N</text>
<text x="25.9" y="46.8">[16] 50R_MIPITX_L1P</text>
<text x="175" y="44.7">[16] 50R_MIPIRX_DN0</text>
<text x="175.3" y="47.3">[16] 50R_MIPIRX_DP0</text>
<text x="22.1" y="51.9">[16]</text>
<text x="27.7" y="51.9">50R_MIPITX_CLK0N</text>
<text x="175" y="52.4">[16] 50R_MIPIRX_DN1</text>
<text x="22.1" y="54.4">[16]</text>
<text x="25.7" y="59.5">[16] 50R_MIPITX_L0N</text>
<text x="28" y="54.4">50R_MIPITX_CLK0P</text>
<text x="172.2" y="60">[16] 50R_MIPIRX_CLK0N</text>
<text x="175.3" y="54.9">[16] 50R_MIPIRX_DP1</text>
<text x="25.9" y="62">[16] 50R_MIPITX_L0P</text>
<text x="172.5" y="62.5">[16] 50R_MIPIRX_CLK0P</text>
<text x="26.2" y="69.6">DSI_I2C_SDA_GPIO2</text>
<text x="26.4" y="67.1">DSI_I2C_SCL_GPIO3</text>
<text x="177.3" y="67.6">CSI_PWDN0_GPIO18</text>
<text x="44" y="74.5">+3V3</text>
<text x="176.1" y="75.2">CSI_I2C_SDA_GPIO17</text>
<text x="176.3" y="72.7">CSI_I2C_SCL_GPIO16</text>
<text x="195.4" y="78.3">+3V3</text>
<text x="21.1" y="119.7">DAC_PWML_GPIO33</text>
<text x="178.1" y="125.9">HP_L</text>
<text x="21.1" y="137.5">DAC_PWMR_GPIO34</text>
<text x="178.1" y="136.1">HP_R</text>
</g>
<g font-size="1.8">
<text x="31.7" y="1.9">5</text>
<text x="90.1" y="1.9">4</text>
<text x="148.5" y="1.9">3</text>
<text x="206.8" y="1.9">2</text>
<text x="265.2" y="1.9">1</text>
<text x=".7" y="29.8">D</text>
<text x="295.1" y="29.8">D</text>
<text x=".7" y="81">C</text>
<text x="295.1" y="81">C</text>
<text x=".7" y="132.1">B</text>
<text x="295.1" y="132.1">B</text>
<text x=".7" y="183.3">A</text>
<text x="295.1" y="183.3">A</text>
<text x="221.5" y="202">Date:</text>
<text x="235.2" y="202">Friday, April 26, 2024</text>
<text x="272.3" y="202">Rev:</text>
<text x="280.9" y="202">1.2</text>
<text x="31.7" y="209.2">5</text>
<text x="90.1" y="209.2">4</text>
<text x="148.5" y="209.2">3</text>
<text x="206.8" y="209.2">2</text>
<text x="221.5" y="205.6">Designed by:</text>
<text x="235.5" y="205.6">&lt;designer&gt;</text>
<text x="265.2" y="209.2">1</text>
<text x="272" y="205.6">Sheet:</text>
<text x="285" y="205.6">of</text>
</g>
</svg>
